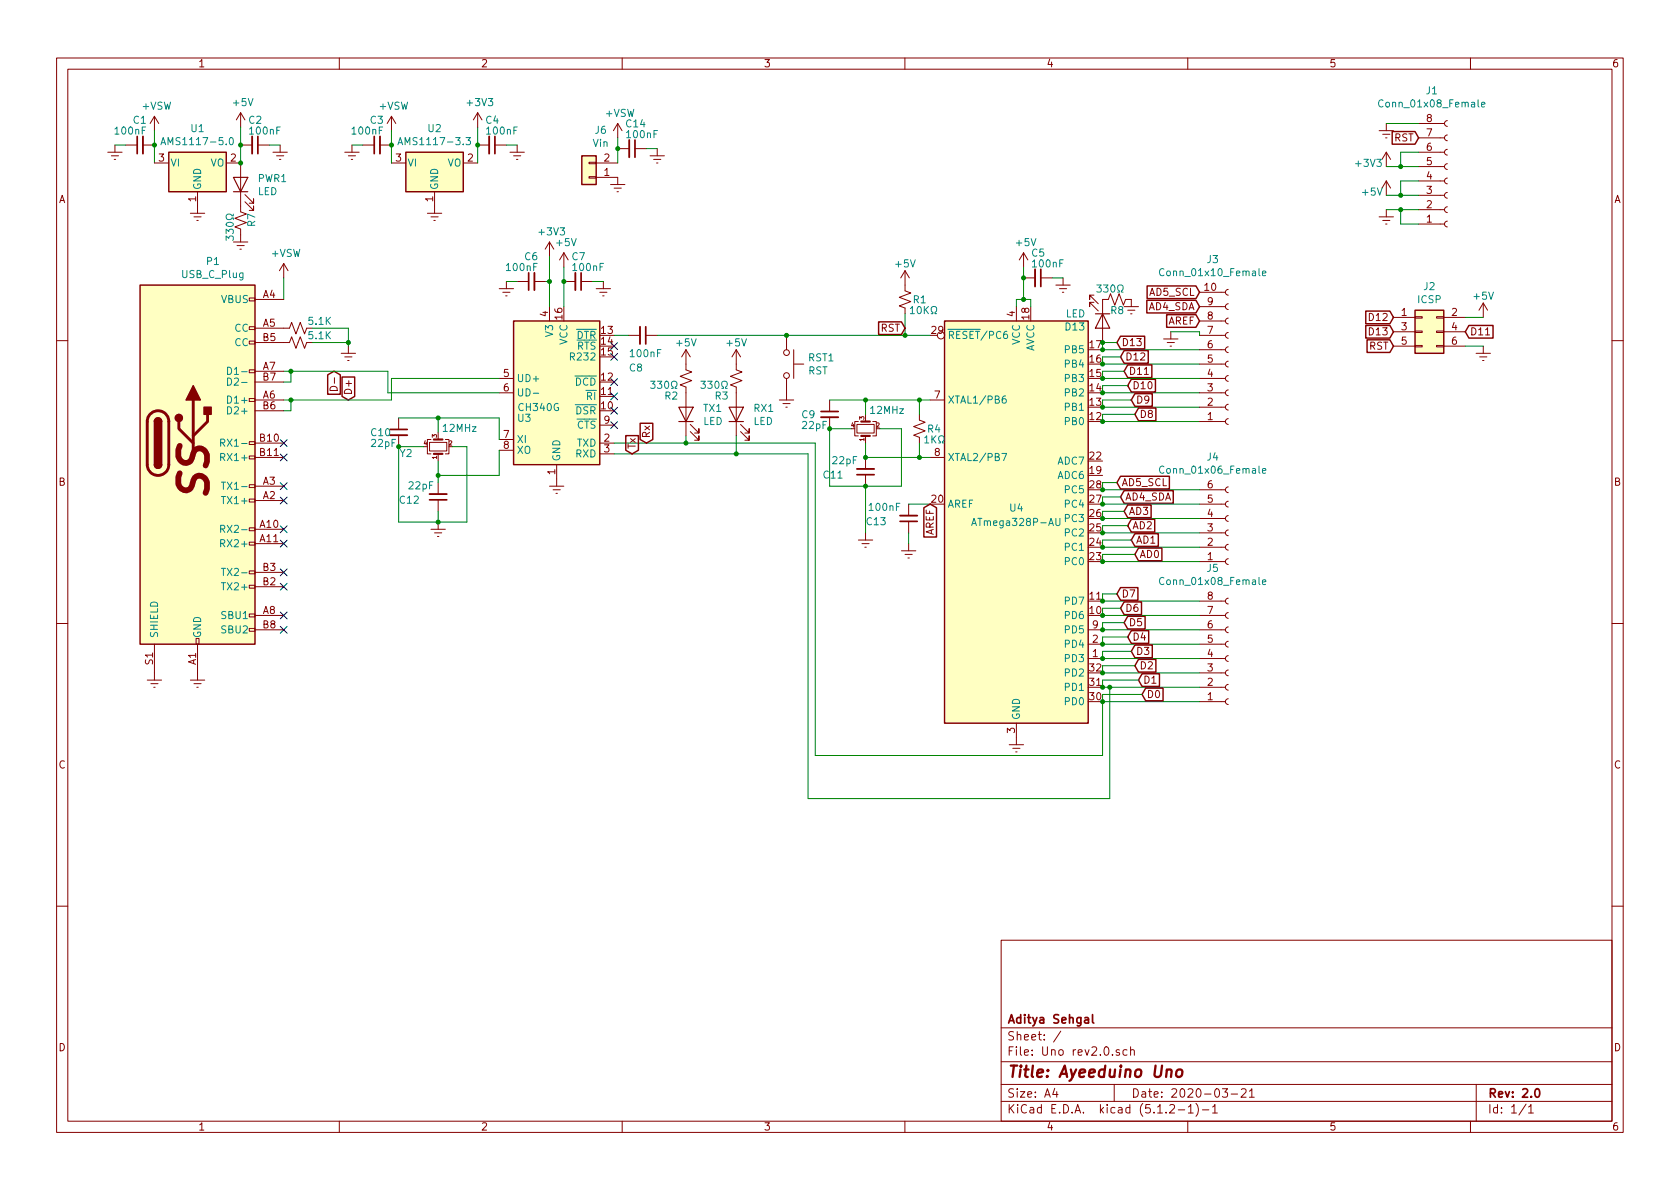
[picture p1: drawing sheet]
<svg xmlns="http://www.w3.org/2000/svg" width="297mm" height="210mm" viewBox="0 0 297 210" stroke-linecap="round" stroke-linejoin="round" font-family="sans-serif">
<g fill="none" stroke="#840000" stroke-width=".18">
<path d="M10 10.3h277v189.9h-277zM12 12.2h273v186.1h-273zM42.5 19.9l-.7 1.3M42.5 19.9v2.6M42.5 19.9l.8 1.3M60 10.3v1.9M84.5 19.9l-.8 1.3M84.5 19.9v2.6M84.5 19.9l.7 1.3M110 10.3v1.9M160 10.3v1.9M210 10.3v1.9"/>
<path d="M260 10.3v1.9M19 26.9h2.6M19.7 27.6h1.3M20.2 28.2h.2M20.3 25.6v1.3M22.2 25.6h2.1M25.3 25.6h2M27.3 20.6v2.5M27.3 20.6l-.8 1.2M27.3 20.6l.8 1.2M27.3 28.8h2.5M33.7 37.7h2.5"/>
<path d="M34.3 38.3h1.3M34.8 39h.3M34.9 33.9v3.8M40 28.8h2.5v8.7l1.1 .3-2.1 .8 2.1 .8-2.1 .7 1 .4v2.3M42.5 25.6h2.1M43.3 35.7l1.5 1.5v-.8v.8h-.7M43.3 34.4l1.5 1.5v-.7v.7h-.7M45.6 25.6h2M48.3 26.9h2.5M48.9 27.6h1.3M49.4 28.2h.3M49.5 25.6v1.3"/>
<path d="M61 26.9h2.5M61.6 27.6h1.3M62.1 28.2h.3M62.2 25.6v1.3M64.1 25.6h2.1M67.2 25.6h2M69.2 28.8h2.6M69.2 20.6l-.7 1.2M69.2 20.6v2.5M69.2 20.6l.8 1.2M75.6 37.7h2.5M76.2 38.3h1.3"/>
<path d="M76.7 39h.3M76.8 33.9v3.8M81.9 28.8h2.6M84.5 25.6h2M87.5 25.6h2M90.2 26.9h2.5M90.8 27.6h1.3M91.3 28.2h.3M91.4 25.6v1.3M104.1 28.7h1.3v.3h-1.3zM104.1 31.2h1.3v.3h-1.3zM105.4 28.8h3.8"/>
<path d="M105.4 31.4h3.8v1.2M107.9 32.6h2.6M108.6 33.3h1.3M109.1 33.9h.2M109.2 21.8v2.6M109.2 21.8l-.7 1.3M109.2 21.8l.8 1.3M109.2 26.3h2.1M112.3 26.3h2M114.9 27.6h2.6M115.6 28.2h1.2M116.1 28.8h.2"/>
<path d="M116.2 26.3v1.3M243.8 38.3h2.6M243.8 23.1h2.6M244.5 39h1.2M244.5 23.7h1.2M245 24.4h.2M245 39.6h.2M245.1 32l-.8 1.3M245.1 21.8v1.3M245.1 26.9v2.6M245.1 32v2.5M245.1 37.1v1.2"/>
<path d="M245.1 32l.8 1.3M245.1 26.9l-.8 1.3M245.1 26.9l.8 1.3M250.8 26.9h4.6M250.8 21.8h4.6M250.8 24.4h4.6M250.8 29.5h4.6M250.8 32h4.6M250.8 34.5h4.6M250.8 37.1h4.6M250.8 39.6h4.6M255.9 21.3l-.3 .1-.2 .4 .1 .3 .4 .2"/>
<path d="M255.9 23.9l-.3 .1-.2 .3 .1 .4 .4 .2M255.9 26.4l-.3 .1-.2 .3 .1 .4 .4 .2M255.9 29l-.3 .1-.2 .3 .1 .4 .4 .2M255.9 31.5l-.3 .1-.2 .3 .1 .4 .4 .2M255.9 34l-.3 .1-.2 .4 .1 .3 .4 .2M255.9 36.6l-.3 .1-.2 .3 .1 .4 .4 .2M255.9 39.1l-.3 .1-.2 .3 .1 .4 .4 .2M41.3 42.8h2.5M41.9 43.4h1.3M42.4 44.1h.3M44.1 57.8h1v.5h-1zM44.1 52.7h1v.5h-1z"/>
<path d="M45.1 58h6.1l.4-1 .7 2 .8-2 .7 2 .4-1M45.1 53h5.1M50.2 46.6l-.8 1.3M50.2 46.6v2.5M50.2 46.6l.7 1.3M88.3 51h2.5M88.9 51.7h1.3M89.4 52.3h.3M89.5 49.8v1.2M91.4 49.8h2.1M94.5 49.8h2M97.2 42.8v2.5"/>
<path d="M97.2 54.2v2.6M97.2 42.8l-.8 1.3M97.2 42.8l.7 1.3M99.7 44.7l-.8 1.3M99.7 44.7v2.5M99.7 44.7l.8 1.3M99.7 49.8h2M102.7 49.8h2.1M105.4 51h2.5M106 51.7h1.3M106.6 52.3h.2M106.7 49.8v1.2"/>
<path d="M111.1 59.3h2.1M114.2 59.3h2M139.1 59.3v2.5M160 47.9v3.5l1 .4-2 .8 2 .7-2 .8 1 .4v1M160 47.9l-.7 1.2M160 47.9l.8 1.2M179.7 54.2v2.6M181 44.7l-.8 1.3M181 44.7v2.5M181 44.7l.7 1.3M181 49.1h2M184 49.1h2.1"/>
<path d="M186.7 50.4h2.5M187.3 51h1.3M187.8 51.7h.3M188 49.1v1.3M193.4 52.2h-.7v.8v-.8l1.5 1.5M193.4 53.5h-.7v.7v-.7l1.5 1.5M198.8 54.2h2.5M199.4 54.9h1.3M199.9 55.5h.3M200 54.2v-1.2h-1l-.4 1-.7-2.1-.8 2.1-.8-2.1-.3 1.1h-1.1v7.6M205.7 59.9h2.6M207 58.7v1.2"/>
<path d="M212.1 51.7h4.6M212.1 59.3h4.6M212.1 54.2h4.6M212.1 56.8h4.6M217.2 51.2l-.3 .1-.2 .3 .1 .4 .4 .2M217.2 53.7l-.3 .1-.2 .3 .1 .4 .4 .2M217.2 56.3l-.3 .1-.2 .3 .1 .4 .4 .2M217.2 58.8l-.3 .1-.2 .3 .1 .4 .4 .2M246.4 56.1h3.8M246.4 58.7h3.8M250.2 58.5h1.3v.3h-1.3zM250.2 56h1.3v.3h-1.3z"/>
<path d="M254 58.5h1.3v.3h-1.3zM254 56h1.3v.3h-1.3zM255.3 56.1h3.8M255.3 58.7h3.8M262.3 53.6l-.8 1.3M262.3 53.6v2.5M262.3 53.6l.7 1.3M10 60.2h2M44.1 78.1h1v.5h-1zM44.1 70.5h1v.5h-1zM44.1 65.4h1v.5h-1zM44.1 60.3h1v.5h-1z"/>
<path d="M45.1 60.6h6.1l.4-1 .7 2 .8-2 .7 2 .4-1M45.1 70.7h5.1M45.1 78.4h5.1M45.1 65.7h5.1M45.1 72.6h5.1M45.1 67.6h5.1M58.4 68.5a.68 .68 0 0 1 .8-.1 .68 .68 0 0 1 .4 .7h-1.3zM59.1 66.8v1M60.3 62.5h2.6M61 63.1h1.2M61.5 63.7h.2M61.6 61.2v1.3"/>
<path d="M70.5 73.9v2M70.5 77v2M75.9 78.2h3.1v1.6h-3.1zM76.2 77.7h-.6v2.6h.6M77.5 76.4v1.3M78.7 77.7h.7v2.6h-.7M88.3 66.9h2.5M88.3 69.5h2.5M88.3 77.7h2.5M88.3 79.6h2.5M106 78.4h2.6M106 75.2h2.6"/>
<path d="M121.3 61.8v3.6l1 .4-2 .7 2 .8-2 .8 1 .3v8.7M121.3 61.8l-.8 1.3M121.3 61.8l.7 1.3M122 76.3l1.6 1.5v-.7v.7h-.8M122 75.1l1.6 1.5v-.8v.8h-.8M130.2 61.8v3.6l1 .4-2 .7 2 .8-2 .8 1 .3v8.7M130.2 61.8l-.8 1.3M130.2 61.8l.7 1.3M130.9 76.3l1.6 1.5v-.7v.7h-.8M130.9 75.1l1.6 1.5v-.8v.8h-.8M137.8 70.7h2.5M138.4 71.4h1.3"/>
<path d="M138.9 72h.3M139.1 66.9v3.8M140.3 64.4h1.8M140.3 61.8v5.1M146.7 70.7v2.1M146.7 73.8v2M151.5 75.1h3.1v1.5h-3.1zM151.8 74.5h-.7v2.6h.7M153 73.3v1.2M153 77.1v1.3M154.3 74.5h.6v2.6h-.6M162.6 73.3v1l1 .4-2.1 .7 2.1 .8-2.1 .8 1.1 .3v1.1"/>
<path d="M164.5 70.7h2.5M206.4 60.6h1.2M206.9 61.2h.2M212.1 66.9h4.6M212.1 69.5h4.6M212.1 64.4h4.6M212.1 72h4.6M212.1 61.8h4.6M212.1 74.5h4.6M217.2 61.3l-.3 .1-.2 .4 .1 .3 .4 .3M217.2 63.9l-.3 .1-.2 .3 .1 .4 .4 .2M217.2 66.4l-.3 .1-.2 .3 .1 .4 .4 .2"/>
<path d="M217.2 69l-.3 .1-.2 .3 .1 .4 .4 .2M217.2 71.5l-.3 .1-.2 .3 .1 .4 .4 .2M217.2 74l-.3 .1-.2 .4 .1 .3 .4 .3M246.4 61.2h3.8M250.2 61.1h1.3v.2h-1.3zM254 61.1h1.3v.2h-1.3zM255.3 61.2h3.8M261 62.5h2.5M261.6 63.1h1.3M262.1 63.7h.3M262.3 61.2v1.3M285 60.2h2"/>
<path d="M44.1 95.9h1v.5h-1zM44.1 93.3h1v.5h-1zM44.1 88.3h1v.5h-1zM44.1 85.7h1v.5h-1zM44.1 80.6h1v.5h-1zM45.1 80.9h5.1M45.1 96.1h5.1M45.1 93.6h5.1M45.1 88.5h5.1M45.1 86h5.1M76.2 93.6h2.5M76.8 94.2h1.3"/>
<path d="M77.3 94.9h.3M77.5 80.3v1.2M77.5 85.3v2.1M77.5 88.4v2M77.5 92.3v1.3M97.2 86h2.5M97.8 86.6h1.3M98.3 87.2h.3M98.4 82.2v3.8M106 80.3h2.6M151.8 95.5h2.5M152.4 96.1h1.3"/>
<path d="M152.9 96.8h.3M153 80.9v2M153 83.9v2.1M153 94.2v1.3M159.4 97.4h2.5M160 98h1.3M160.5 98.7h.3M160.7 89.1v2.1M160.7 92.2v2M160.7 96.1v1.3M164.5 80.9h2.5M212.1 96.8h4.6"/>
<path d="M212.1 94.2h4.6M212.1 86.6h4.6M212.1 89.1h4.6M212.1 91.7h4.6M212.1 99.3h4.6M217.2 86.1l-.3 .1-.2 .3 .1 .4 .4 .2M217.2 88.6l-.3 .1-.2 .4 .1 .4 .4 .2M217.2 91.2l-.3 .1-.2 .3 .1 .4 .4 .2M217.2 93.7l-.3 .1-.2 .4 .1 .3 .4 .2M217.2 96.3l-.3 .1-.2 .3 .1 .4 .4 .2M217.2 98.8l-.3 .1-.2 .3 .1 .4 .4 .2M10 110.3h2"/>
<path d="M27.3 113.9v6.4M34.7 112.9h.5v1h-.5zM34.9 113.9v6.4M44.1 111.1h1v.5h-1zM44.1 108.6h1v.5h-1zM44.1 103.5h1v.5h-1zM44.1 101h1v.5h-1zM45.1 111.4h5.1M45.1 108.8h5.1M45.1 103.8h5.1M45.1 101.2h5.1M192.4 116.5h2.5"/>
<path d="M192.4 113.9h2.5M192.4 111.4h2.5M212.1 116.5h4.6M212.1 113.9h4.6M212.1 111.4h4.6M212.1 108.8h4.6M212.1 106.3h4.6M212.1 119h4.6M217.2 105.8l-.3 .1-.2 .3 .1 .4 .4 .2M217.2 108.3l-.3 .1-.2 .4 .1 .3 .4 .2M217.2 110.9l-.3 .1-.2 .3 .1 .4 .4 .2M217.2 113.4l-.3 .1-.2 .3 .1 .4 .4 .2"/>
<path d="M217.2 115.9l-.3 .1-.2 .4 .1 .4 .4 .2M217.2 118.5l-.3 .1-.2 .3 .1 .4 .4 .2M285 110.3h2M26 120.3h2.6M26.7 120.9h1.2M27.2 121.5h.2M33.7 120.3h2.5M34.3 120.9h1.3M34.8 121.5h.3M178.4 131.7h2.6M179.1 132.3h1.2M179.6 133h.2"/>
<path d="M179.7 127.9v3.8M212.1 121.5h4.6M212.1 124.1h4.6M217.2 121l-.3 .1-.2 .4 .1 .3 .4 .2M217.2 123.6l-.3 .1-.2 .3 .1 .4 .4 .2M10 160.2h2M177 166.3h108v32h-108zM285 160.2h2M60 198.3v1.9M110 198.3v1.9M160 198.3v1.9M177 194.8h108"/>
<path d="M177 191.8h108M177 187.8h108M177 181.8h108M186.5 192.5l-.4 1h1M186.8 193v1M187.6 182.3l-1.3 2M197 191.8v3M197.9 185.7a.37 .37 0 0 0-.6 .1l.1 .2 .5 .2 .1 .1-.2 .3-.5-.1M199.3 185.7l-.5-.1-.2 .3 .1 .6h.6M199.9 185.7h.1a.37 .37 0 0 1 .6 .1v.8M199.9 185.1v1.5M206.8 195.5l.2-.2h.4l.2 .2 .1 .3-.1 .2-.8 .8h.9"/>
<path d="M208.3 196.3h1.2M210 198.3v1.9M210.1 195.8l.4-.5v1.5M210.1 196.8h.9M211.5 195.1a1.71 1.71 0 0 1 0 2.3M212.6 196.3h1.1M214.4 195.8l.4-.5v1.5M214.4 196.8h.8M216.1 192.5h.9l-.4 .6 .4 .1v.7l-.2 .1-.7-.1M217.7 193.5h1.1M219.5 192.7l.2-.2h.3l.3 .2v.3v.2l-.9 .8h.9M220.9 193l.4-.5v1.5"/>
<path d="M220.9 194h.9M260 198.3v1.9M261 191.8v6.5M269.8 195.2l-1.2 2M270.3 195.8l.4-.5v1.5M270.3 196.8h.8"/>
<circle cx="166.4" cy="59.3" r=".63"/>
<circle cx="139.1" cy="66.4" r=".51"/>
<circle cx="139.1" cy="62.4" r=".51"/>
</g>
<g fill="none" stroke="#840000" stroke-width=".3">
<path d="M24.3 24.1v3.1M45.6 24.1v3.1M66.2 24.1v3.1M87.5 24.1v3.1M112.3 24.8v3M93.5 48.3v3M102.7 48.3v3M114.2 57.8v3M184 47.6v3.1M69 75.9h3M145.2 72.8h3M75.9 88.4h3.1"/>
<path d="M151.5 83.9h3.1M159.1 92.2h3.1M193.2 179.4v1.3l.2 .2M191.8 180h.6l.1 .9M192.5 180.3l-.5 .1-.3 .2 .3 .3 .5-.1M271.5 192.7l.2-.2a.81 .81 0 0 1 .6 .6 .81 .81 0 0 1-.3 .8l-.1 .1a.79 .79 0 0 1-.4-1.3z"/>
</g>
<path d="M206.3 189.3a.52 .52 0 0 1 .9 .1l-.2 1M208.1 189.3a.54 .54 0 0 1 .6-.2 .54 .54 0 0 1 .4 .4l-.1 .6a.56 .56 0 0 1-.5 .4 .56 .56 0 0 1-.6-.4z" fill="none" stroke="#840000" stroke-width=".41"/>
<g fill="#ffffc2" stroke="#ffffc2" stroke-width=".18">
<path d="M167 56.8h25.4v71.1h-25.4z"/>
<path d="M90.8 56.8h15.2v25.4h-15.2z"/>
<path d="M24.8 50.4h20.3v63.5h-20.3z"/>
<path d="M71.8 26.9h10.1v7h-10.1z"/>
<path d="M250.2 54.9h5.1v7.6h-5.1z"/>
<path d="M102.9 27.6h2.5v5h-2.5z"/>
<path d="M29.8 26.9h10.2v7h-10.2z"/>
</g>
<g fill="none" stroke="#840000" stroke-width=".25">
<path d="M29.8 26.9h10.2v7h-10.2zM71.8 26.9h10.1v7h-10.1zM102.9 27.6h2.5v5h-2.5zM246.2 23.3h4l.6 1.1-.6 1.1h-4zM24.8 50.4h20.3v63.5h-20.3zM90.8 56.8h15.2v25.4h-15.2zM155.3 56.9h4.1l.6 1.1-.6 1.2h-4.1zM167 56.8h25.4v71.1h-25.4zM198.1 59.5h4.3v2.2h-4.3l-.6-1.1zM202.8 53.1h8.7l.6 1.1-.6 1.1h-8.7zM202.8 50.6h8.7l.6 1.1-.6 1.1h-8.7zM206.3 55.6h5.2l.6 1.2-.6 1.1h-5.2z"/>
<path d="M241.5 57.6h4.2l.7 1.1-.7 1.1h-4.2zM241.5 55h4.2l.7 1.1-.7 1.1h-4.2zM250.2 54.9h5.1v7.6h-5.1zM259.7 57.6h4.3v2.2h-4.3l-.6-1.1zM27.3 74.5a.63 .63 0 0 1 .6-.6 .63 .63 0 0 1 .7 .6M57.9 66.3l1.2-.6 1.1 .6v3.4h-2.3zM60.5 66.7h2.2v3.4l-1.1 .6-1.1-.6zM110.6 77h2.3v2.6l-1.1 .7-1.2-.7zM113.2 74.8h2.2v2.9l-1.1 .7-1.1-.7zM198.8 62h4.2v2.2h-4.2l-.7-1.1zM199.4 64.5h4.3v2.3h-4.3l-.6-1.1zM200 67.1h4.3v2.2h-4.3l-.6-1.1z"/>
<path d="M200.7 69.6h3v2.3h-3l-.7-1.2zM201.3 72.2h3.1v2.2h-3.1l-.6-1.1zM241.7 60.1h4l.7 1.1-.7 1.1h-4zM27.3 82.2a.63 .63 0 0 0 .6 .6 .63 .63 0 0 0 .7-.6M163.3 89.8l1.2-.7 1.1 .7v5.2h-2.3zM198.1 84.2h8.7v2.3h-8.7l-.6-1.2zM198.8 86.8h8.6v2.2h-8.6l-.7-1.1zM199.4 89.3h4.1v2.2h-4.1l-.6-1.1zM200 91.8h4.2v2.3h-4.2l-.6-1.1zM200.7 94.4h4.1v2.2h-4.1l-.7-1.1zM201.3 96.9h4.1v2.3h-4.1l-.6-1.2zM198.1 103.9h3.1v2.2h-3.1l-.6-1.1z"/>
<path d="M198.8 106.4h3v2.3h-3l-.7-1.1zM199.4 109h3.1v2.2h-3.1l-.6-1.1zM200 111.5h3.1v2.3h-3.1l-.6-1.2zM200.7 114.1h3v2.2h-3l-.7-1.1zM201.3 116.6h3.1v2.2h-3.1l-.6-1.1zM201.9 119.1h3.1v2.3h-3.1l-.6-1.1zM202.6 121.7h3v2.2h-3l-.7-1.1z"/>
</g>
<g fill="none" stroke="#008484" stroke-width=".18">
<path d="M244.5 17.8a.6 .6 0 0 0-.8 .4 .6 .6 0 0 0 .6 .7l.2-.1M262 18.5l.6-.1-.1-.3h-.4l-.1 .2v.6h.5M28.4 25.6l.5-1.3 .4 1.3M28.6 25.2h.6M40.7 24.5l.1-.2a.69 .69 0 0 1 .5 .7 .69 .69 0 0 1-.5 .6l-.2-.2-.1-.3zM41.2 37.9v.3h-.2a.54 .54 0 0 0-.7-.3 .54 .54 0 0 0-.2 .8 .59 .59 0 0 0 .9-.2h.2v.3M70.4 25.6l.4-1.3 .4 1.3M70.5 25.2h.6M82.4 24.3h.8l-.4 .5 .3 .1 .1 .5-.3 .2-.5-.1M40 42.5v-.8l.5 .5 .1-.4 .4-.1 .2 .3-.1 .5M161 54.6l.3-.4v1.3M161 55.5h.7"/>
<path d="M164.6 55.5h.3v-.3a.54 .54 0 0 1-.2-.7 .54 .54 0 0 1 .7-.2 .59 .59 0 0 1-.1 .9v.3h.3M178 58.6l-.3 .1a.87 .87 0 0 0 0 1.2l.4-.2v-.5l-.4-.1-.3 .2M193.9 50.4h.8l-.4 .5 .3 .1 .1 .4-.2 .3-.6-.2M197.6 51.7h.3v-.3a.54 .54 0 0 1-.3-.7 .54 .54 0 0 1 .8-.2 .59 .59 0 0 1-.1 .9v.3h.3M205.8 47.6a.6 .6 0 0 0-.8 .4 .6 .6 0 0 0 .6 .8l.2-.2M223.2 48.3l.6-.1-.1-.2-.3-.1-.2 .2 .1 .6h.4M39 78.3h.6l.2-.2-.1-.3-.2-.2h-.5v1.3M39.3 78.3l.5 .6M40.2 70a.64 .64 0 0 1 .7 .7 .64 .64 0 0 1-.7 .6zM40.2 64.9a.64 .64 0 0 1 .7 .7 .64 .64 0 0 1-.7 .6zM40.2 71.9a.64 .64 0 0 1 .7 .7 .64 .64 0 0 1-.7 .6zM40.2 66.8a.64 .64 0 0 1 .7 .7 .64 .64 0 0 1-.7 .6z"/>
<path d="M94.3 69.5h.9M115 67.4h.8l-.4 .5 .3 .1 .1 .4-.2 .3-.6-.2M118.7 68.7h.3v-.3a.54 .54 0 0 1-.3-.7 .54 .54 0 0 1 .8-.2 .59 .59 0 0 1-.1 .9v.3h.3M123.9 67.4h.8l-.4 .5 .3 .1 .1 .4-.2 .3-.6-.2M127.6 68.7h.3v-.3a.54 .54 0 0 1-.3-.7 .54 .54 0 0 1 .8-.2 .59 .59 0 0 1-.1 .9v.3h.3M163.5 77.4l.4-.3v1.2M163.5 78.3h.7M166 78.3h.3v-.2a.55 .55 0 0 1-.3-.8 .55 .55 0 0 1 .9-.1v.2a.53 .53 0 0 1-.3 .7v.2h.3M177.8 70l-.4 .1-.2 .5v.6l.2 .1 .4-.1 .1-.1-.1-.5-.4-.1-.2 .3M39 93.5h.6l.2-.2-.1-.3-.2-.1h-.5v1.3M39 96.1l.6-.1 .2-.1-.1-.4-.2-.1h-.5v1.3M39 80.8h.6l.2-.2-.1-.3-.2-.1h-.5v1.3"/>
<path d="M39.1 87.8h.8M39.1 85.3h.8M39.3 93.5l.5 .7M39.5 85.3v1.2M171.8 92.9l.4-1.2 .4 1.2M171.9 92.6h.6M177.1 80.2h.9l-.6 1.3M186.7 91.7v1l.2 .2h.3l.2-.2v-1M205.8 82.5a.6 .6 0 0 0-.8 .5 .6 .6 0 0 0 .6 .7l.2-.1M223.2 83.3l.6-.1-.1-.3-.3-.1-.2 .2 .1 .6h.4M39.1 103h.8M39.1 100.5h.8"/>
<path d="M39.5 100.5v1.3M205.8 102.2a.6 .6 0 0 0-.8 .5 .6 .6 0 0 0 .6 .7l.2-.2M223.2 102.9l.6-.1-.1-.2-.3-.1-.2 .2 .1 .6h.4"/>
</g>
<g fill="none" stroke="#008400" stroke-width=".18">
<path d="M20.3 25.6h1.9M27.3 23.1v5.7M42.5 22.5v6.3M47.6 25.6h1.9M62.2 25.6h1.9M69.2 23.1v5.7M84.5 22.5v6.3M89.5 25.6h1.9M109.2 24.4v4.4M114.3 26.3h1.9M245.1 37.1h5.7M245.1 34.5h5.7"/>
<path d="M245.1 29.5h5.7M245.1 21.8h5.7M247.6 37.1v2.5h3.2M250.8 26.9h-3.2v2.6M250.8 32h-3.2v2.5M50.2 49.1v3.9M55.2 58h6.4v3.2M89.5 49.8h1.9M96.5 49.8h.7M97.2 45.3v8.9M99.7 47.2v7M104.8 49.8h1.9"/>
<path d="M108.6 59.3h2.5M116.2 59.3h48.3M160 55.5v3.8M179.7 54.2v-1.2h2.5v1.2M181 47.2v5.8M186.1 49.1h1.9M207 58.7h5.1v.6M259.1 56.1h3.2M50.2 65.7h18.4v3.8h19.7M51.4 65.7v1.9h-1.2M51.4 70.7v1.9h-1.2M55.2 60.6h6.4"/>
<path d="M70.5 73.9h17.8v3.8M74.9 79h-4.4v13.3h12v-13.3h-2.5M77.5 73.9v2.5M88.3 66.9h-19.1v3.8h-19M88.3 79.6v4.5h-10.8M108.6 78.4h35.5v55.2h50.8v-9.5h17.2M121.3 77.1v1.3M130.2 77.1v3.2M146.7 70.7h17.8M150.5 75.8h-3.8v10.2h12.7v-10.2h-3.8M153 78.4v2.5h11.5M153 70.7v2.6"/>
<path d="M162.6 70.7v2.6M162.6 78.4v2.5M194.9 70.7h5.1M194.9 65.7h3.9M194.9 69.5h17.2M194.9 66.9h17.2M194.9 74.5h17.2M194.9 72h17.2M194.9 64.4h17.2M194.9 61.8h17.2M194.9 60.6h2.6M194.9 63.1h3.2"/>
<path d="M194.9 68.2h4.5M194.9 73.3h5.8M259.1 61.2h3.2M77.5 81.5v3.8M77.5 90.4v1.9M108.6 80.3h34.3v60.9h53.3v-19.7M153 86v8.2M160.7 94.2v1.9M160.7 89.1h3.8M194.9 89.1h17.2M194.9 99.3h17.2M194.9 96.8h17.2"/>
<path d="M194.9 94.2h17.2M194.9 91.7h17.2M194.9 86.6h17.2M194.9 85.3h2.6M194.9 87.9h3.2M194.9 90.4h3.9M194.9 93h4.5M194.9 95.5h5.1M194.9 98h5.8M194.9 119h17.2M194.9 108.8h17.2M194.9 106.3h17.2"/>
<path d="M194.9 105h2.6M194.9 107.6h3.2M194.9 117.7h5.8M198.8 110.1h-3.9v1.3h17.2M199.4 112.6h-4.5v1.3h17.2M200 115.2h-5.1v1.3h17.2M194.9 121.5h17.2M194.9 120.3h6.4M194.9 122.8h7"/>
</g>
<g fill="#008400" stroke="#008400" stroke-width=".25">
<circle cx="162.6" cy="80.9" r=".32"/>
<circle cx="162.6" cy="70.7" r=".32"/>
<circle cx="153" cy="70.7" r=".32"/>
<circle cx="153" cy="80.9" r=".32"/>
<circle cx="153" cy="86" r=".32"/>
<circle cx="146.7" cy="75.8" r=".32"/>
<circle cx="181" cy="49.1" r=".32"/>
<circle cx="181" cy="53" r=".32"/>
<circle cx="160" cy="59.3" r=".32"/>
<circle cx="77.5" cy="73.9" r=".32"/>
<circle cx="77.5" cy="84.1" r=".32"/>
<circle cx="77.5" cy="92.3" r=".32"/>
<circle cx="70.5" cy="79" r=".32"/>
<circle cx="99.7" cy="49.8" r=".32"/>
<circle cx="121.3" cy="78.4" r=".32"/>
<circle cx="139.1" cy="59.3" r=".32"/>
<circle cx="130.2" cy="80.3" r=".32"/>
<circle cx="42.5" cy="25.6" r=".32"/>
<circle cx="27.3" cy="25.6" r=".32"/>
<circle cx="84.5" cy="25.6" r=".32"/>
<circle cx="69.2" cy="25.6" r=".32"/>
<circle cx="194.9" cy="124.1" r=".32"/>
<circle cx="196.2" cy="121.5" r=".32"/>
<circle cx="194.9" cy="89.1" r=".32"/>
<circle cx="194.9" cy="86.6" r=".32"/>
<circle cx="194.9" cy="61.8" r=".32"/>
<circle cx="194.9" cy="64.4" r=".32"/>
<circle cx="194.9" cy="66.9" r=".32"/>
<circle cx="194.9" cy="69.5" r=".32"/>
<circle cx="194.9" cy="72" r=".32"/>
<circle cx="194.9" cy="74.5" r=".32"/>
<circle cx="194.9" cy="106.3" r=".32"/>
<circle cx="194.9" cy="108.8" r=".32"/>
<circle cx="194.9" cy="111.4" r=".32"/>
<circle cx="194.9" cy="113.9" r=".32"/>
<circle cx="194.9" cy="116.5" r=".32"/>
<circle cx="194.9" cy="119" r=".32"/>
<circle cx="194.9" cy="121.5" r=".32"/>
<circle cx="247.7" cy="34.5" r=".32"/>
<circle cx="247.7" cy="29.5" r=".32"/>
<circle cx="247.7" cy="37.1" r=".32"/>
<circle cx="194.9" cy="91.7" r=".32"/>
<circle cx="194.9" cy="94.2" r=".32"/>
<circle cx="194.9" cy="96.8" r=".32"/>
<circle cx="194.9" cy="99.3" r=".32"/>
<circle cx="194.9" cy="60.6" r=".32"/>
<circle cx="97.2" cy="49.8" r=".32"/>
<circle cx="109.2" cy="26.3" r=".32"/>
<circle cx="61.6" cy="60.6" r=".32"/>
<circle cx="51.4" cy="65.7" r=".32"/>
<circle cx="51.4" cy="70.7" r=".32"/>
<circle cx="42.5" cy="28.8" r=".32"/>
</g>
<g fill="none" stroke="#840000" stroke-width=".33">
<path d="M25.3 24.1v3.1M44.6 24.1v3.1M67.2 24.1v3.1M86.5 24.1v3.1M111.3 24.8v3M94.5 48.3v3M101.7 48.3v3M113.2 57.8v3M183 47.6v3.1M69 77h3M145.2 73.8h3M75.9 87.4h3.1"/>
<path d="M151.5 82.9h3.1M159.1 91.2h3.1"/>
</g>
<path d="M76.7 77.7h1.5M152.3 77.1h1.5M152.3 74.5h1.5M76.7 80.3h1.5" fill="none" stroke="#840000" stroke-width=".38"/>
<path d="M41.3 31.4h2.5l-1.3 2.5zM41.3 33.9h2.5M193.7 55.5h2.5M194.9 55.5l1.3 2.5h-2.5zM120 72h2.6l-1.3 2.5zM120 74.5h2.6M128.9 72h2.5l-1.2 2.5zM128.9 74.5h2.5" fill="none" stroke="#840000" stroke-width=".2"/>
<g fill="#840000" stroke="#840000" stroke-width=".25">
<path d="M27.3 82.2h1.3a.63 .63 0 0 1-.7 .6 .63 .63 0 0 1-.6-.6z"/>
<path d="M27.5 74.1a.63 .63 0 0 1 .7-.2 .63 .63 0 0 1 .4 .6h-1.3z"/>
<path d="M27.3 74.5h1.3v7.7h-1.3z"/>
<path d="M36.1 72h1.2v1.3h-1.2z"/>
<path d="M34.2 68.2l1.2 2.5h-2.5z"/>
<circle cx="31.6" cy="73.9" r=".63"/>
</g>
<path d="M26.6 73.2a1.89 1.89 0 0 1 2.1-.4 1.89 1.89 0 0 1 1.1 1.7v7.7a1.9 1.9 0 0 1-1.9 1.9 1.9 1.9 0 0 1-1.9-1.9v-7.8l.1-.5zM31.6 74.5v1.3l2.6 2.6M34.2 70.7v8.9M36.7 73.3v1.2l-2.5 2.6" fill="none" stroke="#840000" stroke-width=".51"/>
<g fill="none" stroke="#000084" stroke-width=".18">
<path d="M49.6 77.7l1.2 1.3M50.8 77.7l-1.2 1.3M108 60.6l1.2 1.2M108 62.5l1.2 1.2M108 66.9l1.2 1.3M108 69.5l1.2 1.2M108 72l1.2 1.2M108 74.6l1.2 1.2M109.2 60.6l-1.2 1.2M109.2 62.5l-1.2 1.2M109.2 66.9l-1.2 1.3M109.2 69.5l-1.2 1.2"/>
<path d="M109.2 72l-1.2 1.2M109.2 74.6l-1.2 1.2M49.6 95.5l1.2 1.2M49.6 93l1.2 1.2M49.6 87.9l1.2 1.2M49.6 85.4l1.2 1.2M49.6 80.3l1.2 1.2M50.8 95.5l-1.2 1.2M50.8 93l-1.2 1.2M50.8 87.9l-1.2 1.2M50.8 85.4l-1.2 1.2M50.8 80.3l-1.2 1.2"/>
<path d="M49.6 110.8l1.2 1.2M49.6 108.2l1.2 1.2M49.6 103.1l1.2 1.3M49.6 100.6l1.2 1.2M50.8 110.8l-1.2 1.2M50.8 108.2l-1.2 1.2M50.8 103.1l-1.2 1.3M50.8 100.6l-1.2 1.2"/>
</g>
<text font-size="7.1" fill="#840000" x="36.9" y="87.5" transform="rotate(-90 36.9 87.5)">SS</text>
<text font-size="2.8" fill="#840000" x="178" y="190.5">Title: Ayeeduino Uno</text>
<g font-size="2.1" fill="#840000">
<text x="178" y="184">Sheet: /</text>
<text x="178" y="181">Aditya Sehgal</text>
<text x="178" y="186.7">File: Uno rev2.0.sch</text>
<text x="178" y="196.9">KiCad E.D.A. kicad (5.1.2-1)-1</text>
<text x="178" y="194.1">Size: A4</text>
<text x="200" y="194.1">Date: 2020-03-21</text>
<text x="263" y="194.1">Rev: 2.0</text>
<text x="263" y="196.9">Id: 1/1</text>
</g>
<g font-size="1.8" fill="#840000">
<text x="35" y="11.9">1</text>
<text x="85" y="11.9">2</text>
<text x="135" y="11.9">3</text>
<text x="185" y="11.9">4</text>
<text x="235" y="11.9">5</text>
<text x="285" y="11.9">6</text>
<text x="252.2" y="21.6">8</text>
<text x="28.1" y="28.6">3</text>
<text x="40.8" y="28.6">2</text>
<text x="70" y="28.6">3</text>
<text x="82.7" y="28.6">2</text>
<text x="106.8" y="28.6">2</text>
<text x="246.5" y="25">RST</text>
<text x="252.2" y="29.2">5</text>
<text x="252.2" y="26.7">6</text>
<text x="252.2" y="24.1">7</text>
<text x="10.4" y="35.9">A</text>
<text x="34.7" y="35.7" transform="rotate(-90 34.7 35.7)">1</text>
<text x="76.6" y="35.7" transform="rotate(-90 76.6 35.7)">1</text>
<text x="106.8" y="31.1">1</text>
<text x="252.2" y="34.3">3</text>
<text x="252.2" y="31.7">4</text>
<text x="285.4" y="35.9">A</text>
<text x="252.2" y="39.4">1</text>
<text x="252.2" y="36.8">2</text>
<text x="46.5" y="52.7">A4</text>
<text x="203.3" y="52.3">AD5_SCL</text>
<text x="213" y="51.4">10</text>
<text x="213.5" y="54">9</text>
<text x="46.5" y="57.8">A5</text>
<text x="96.9" y="56" transform="rotate(-90 96.9 56)">4</text>
<text x="99.4" y="56.5" transform="rotate(-90 99.4 56.5)">16</text>
<text x="106.3" y="59">13</text>
<text x="155.7" y="58.7">RST</text>
<text x="164.8" y="59">29</text>
<text x="179.5" y="56" transform="rotate(-90 179.5 56)">4</text>
<text x="182" y="56.5" transform="rotate(-90 182 56.5)">18</text>
<text x="203" y="54.9">AD4_SDA</text>
<text x="206.5" y="57.4">AREF</text>
<text x="213.5" y="59">7</text>
<text x="213.5" y="56.5">8</text>
<text x="242.3" y="59.3">D13</text>
<text x="242.3" y="56.8">D12</text>
<text x="247.8" y="55.9">1</text>
<text x="247.8" y="58.4">3</text>
<text x="256.7" y="55.9">2</text>
<text x="256.7" y="58.4">4</text>
<text x="259.9" y="59.3">D11</text>
<text x="46.5" y="65.4">A7</text>
<text x="46.5" y="60.3">B5</text>
<text x="106.3" y="61">14</text>
<text x="106.3" y="62.9">15</text>
<text x="198.3" y="61.2">D13</text>
<text x="198.9" y="63.7">D12</text>
<text x="213.5" y="64.1">5</text>
<text x="213.5" y="61.6">6</text>
<text x="242.1" y="61.8">RST</text>
<text x="247.8" y="61">5</text>
<text x="256.7" y="61">6</text>
<text x="46.5" y="70.5">A6</text>
<text x="46.5" y="67.3">B7</text>
<text x="62.2" y="69.9" transform="rotate(-90 62.2 69.9)">D+</text>
<text x="89.1" y="66.7">5</text>
<text x="89.1" y="69.2">6</text>
<text x="106.3" y="69.8">11</text>
<text x="106.3" y="67.3">12</text>
<text x="165.3" y="70.5">7</text>
<text x="199.5" y="66.3">D11</text>
<text x="200.2" y="68.8">D10</text>
<text x="200.8" y="71.4">D9</text>
<text x="213.5" y="71.7">2</text>
<text x="213.5" y="69.2">3</text>
<text x="213.5" y="66.7">4</text>
<text x="46.5" y="72.4">B6</text>
<text x="89.1" y="77.5">7</text>
<text x="106.3" y="72.4">10</text>
<text x="106.8" y="74.9">9</text>
<text x="114.9" y="77.6" transform="rotate(-90 114.9 77.6)">Rx</text>
<text x="201.4" y="73.9">D8</text>
<text x="213.5" y="74.3">1</text>
<text x="46" y="78.1">B10</text>
<text x="46" y="80.6">B11</text>
<text x="89.1" y="79.4">8</text>
<text x="98.2" y="83.9" transform="rotate(-90 98.2 83.9)">1</text>
<text x="106.8" y="78.1">2</text>
<text x="106.8" y="80">3</text>
<text x="112.4" y="79.5" transform="rotate(-90 112.4 79.5)">Tx</text>
<text x="165.3" y="80.6">8</text>
<text x="192.7" y="83.8">19</text>
<text x="192.7" y="81.3">22</text>
<text x="10.4" y="85.9">B</text>
<text x="46.5" y="88.3">A2</text>
<text x="46.5" y="85.7">A3</text>
<text x="164.8" y="88.9">20</text>
<text x="198.3" y="86">AD5_SCL</text>
<text x="198.9" y="88.5">AD4_SDA</text>
<text x="213.5" y="88.9">5</text>
<text x="213.5" y="86.4">6</text>
<text x="285.4" y="85.9">B</text>
<text x="46" y="93.3">A10</text>
<text x="46" y="95.9">A11</text>
<text x="165.1" y="94.8" transform="rotate(-90 165.1 94.8)">AREF</text>
<text x="199.5" y="91.1">AD3</text>
<text x="200.2" y="93.6">AD2</text>
<text x="213.5" y="94">3</text>
<text x="213.5" y="91.4">4</text>
<text x="46.5" y="101">B3</text>
<text x="200.8" y="96.1">AD1</text>
<text x="201.4" y="98.7">AD0</text>
<text x="213.5" y="99.1">1</text>
<text x="213.5" y="96.5">2</text>
<text x="46.5" y="103.5">B2</text>
<text x="198.3" y="105.7">D7</text>
<text x="213.5" y="106">8</text>
<text x="46.5" y="108.6">A8</text>
<text x="46.5" y="111.1">B8</text>
<text x="193.2" y="113.7">2</text>
<text x="193.2" y="111.1">9</text>
<text x="198.9" y="108.2">D6</text>
<text x="199.5" y="110.7">D5</text>
<text x="200.2" y="113.3">D4</text>
<text x="213.5" y="113.7">5</text>
<text x="213.5" y="111.1">6</text>
<text x="213.5" y="108.6">7</text>
<text x="27.1" y="117.5" transform="rotate(-90 27.1 117.5)">S1</text>
<text x="34.7" y="117.6" transform="rotate(-90 34.7 117.6)">A1</text>
<text x="193.2" y="116.2">1</text>
<text x="200.8" y="115.8">D3</text>
<text x="201.4" y="118.4">D2</text>
<text x="213.5" y="118.7">3</text>
<text x="213.5" y="116.2">4</text>
<text x="202.1" y="120.9">D1</text>
<text x="202.7" y="123.4">D0</text>
<text x="213.5" y="123.8">1</text>
<text x="213.5" y="121.3">2</text>
<text x="179.5" y="129.6" transform="rotate(-90 179.5 129.6)">3</text>
<text x="10.4" y="135.9">C</text>
<text x="285.4" y="135.9">C</text>
<text x="10.4" y="185.9">D</text>
<text x="285.4" y="185.9">D</text>
<text x="35" y="199.9">1</text>
<text x="85" y="199.9">2</text>
<text x="135" y="199.9">3</text>
<text x="185" y="199.9">4</text>
<text x="235" y="199.9">5</text>
<text x="285" y="199.9">6</text>
</g>
<g font-size="1.8" fill="#008484">
<text x="252.2" y="16.7">J1</text>
<text x="20.5" y="23.8">100nF</text>
<text x="23.6" y="21.9">C1</text>
<text x="25.2" y="19.4">+VSW</text>
<text x="33.8" y="23.4">U1</text>
<text x="41.3" y="18.8">+5V</text>
<text x="44" y="21.9">C2</text>
<text x="44.3" y="23.8">100nF</text>
<text x="62.4" y="23.8">100nF</text>
<text x="65.5" y="21.9">C3</text>
<text x="67.1" y="19.4">+VSW</text>
<text x="75.7" y="23.4">U2</text>
<text x="82.8" y="18.8">+3V3</text>
<text x="85.9" y="21.9">C4</text>
<text x="86.2" y="23.8">100nF</text>
<text x="105.3" y="23.7">J6</text>
<text x="107.1" y="20.7">+VSW</text>
<text x="110.8" y="22.5">C14</text>
<text x="244.4" y="19">Conn_01x08_Female</text>
<text x="29.5" y="25.7">AMS1117-5.0</text>
<text x="30.1" y="29.5">VI</text>
<text x="37.2" y="29.5">VO</text>
<text x="71.4" y="25.7">AMS1117-3.3</text>
<text x="72" y="29.5">VI</text>
<text x="79.1" y="29.5">VO</text>
<text x="104.9" y="26">Vin</text>
<text x="110.9" y="24.4">100nF</text>
<text x="239.9" y="29.5">+3V3</text>
<text x="35.6" y="33.6" transform="rotate(-90 35.6 33.6)">GND</text>
<text x="45.6" y="34.5">LED</text>
<text x="45.6" y="32.2">PWR1</text>
<text x="77.5" y="33.6" transform="rotate(-90 77.5 33.6)">GND</text>
<text x="241" y="34.6">+5V</text>
<text x="41.3" y="41.7" transform="rotate(-90 41.3 41.7)">330</text>
<text x="45.1" y="40.1" transform="rotate(-90 45.1 40.1)">R7</text>
<text x="95.5" y="41.6">+3V3</text>
<text x="36.6" y="46.9">P1</text>
<text x="48" y="45.4">+VSW</text>
<text x="89.7" y="47.9">100nF</text>
<text x="92.8" y="46">C6</text>
<text x="98.5" y="43.5">+5V</text>
<text x="101.2" y="46">C7</text>
<text x="101.4" y="47.9">100nF</text>
<text x="158.4" y="47.3">+5V</text>
<text x="179.8" y="43.5">+5V</text>
<text x="182.4" y="45.4">C5</text>
<text x="182.7" y="47.3">100nF</text>
<text x="213.5" y="46.5">J3</text>
<text x="32.2" y="49.2">USB_C_Plug</text>
<text x="39.2" y="53.6">VBUS</text>
<text x="161.5" y="53.6">R1</text>
<text x="194.8" y="51.7">330</text>
<text x="205.7" y="48.8">Conn_01x10_Female</text>
<text x="250.7" y="53.6">ICSP</text>
<text x="251.8" y="51.3">J2</text>
<text x="260.7" y="53">+5V</text>
<text x="41.5" y="58.7">CC</text>
<text x="54.7" y="57.4">5.1K</text>
<text x="54.7" y="60">5.1K</text>
<text x="97.8" y="59.4" transform="rotate(-90 97.8 59.4)">V3</text>
<text x="101.9" y="59.9">DTR</text>
<text x="161.7" y="55.5">10K</text>
<text x="167.5" y="59.9">RESET/PC6</text>
<text x="188.4" y="58.4">D13</text>
<text x="188.4" y="56.1">LED</text>
<text x="196.4" y="55.5">R8</text>
<text x="41.5" y="61.2">CC</text>
<text x="100.3" y="61" transform="rotate(-90 100.3 61)">VCC</text>
<text x="101.3" y="63.7">R232</text>
<text x="102" y="61.8">RTS</text>
<text x="111.3" y="65.7">C8</text>
<text x="111.6" y="63.2">100nF</text>
<text x="119.7" y="61.3">+5V</text>
<text x="128.6" y="61.3">+5V</text>
<text x="143" y="63.9">RST1</text>
<text x="180.3" y="61" transform="rotate(-90 180.3 61)">VCC</text>
<text x="182.9" y="62.3" transform="rotate(-90 182.9 62.3)">AVCC</text>
<text x="188.5" y="65">PB4</text>
<text x="188.5" y="62.5">PB5</text>
<text x="40.8" y="71.4">D1+</text>
<text x="41.2" y="66.3">D1-</text>
<text x="41.2" y="68.2">D2-</text>
<text x="91.3" y="67.6">UD+</text>
<text x="91.3" y="70.1">UD-</text>
<text x="101.7" y="68.2">DCD</text>
<text x="103.8" y="70.7">RI</text>
<text x="115.9" y="68.8">330</text>
<text x="117.6" y="70.7">R2</text>
<text x="124.8" y="68.8">330</text>
<text x="126.5" y="70.7">R3</text>
<text x="142.9" y="66.2">RST</text>
<text x="167.5" y="71.4">XTAL1/PB6</text>
<text x="188.5" y="70.1">PB2</text>
<text x="188.5" y="67.6">PB3</text>
<text x="40.8" y="73.3">D2+</text>
<text x="65.7" y="77.1">C10</text>
<text x="78.5" y="76.4">12MHz</text>
<text x="91.6" y="74.6">U3</text>
<text x="91.8" y="72.7">CH340G</text>
<text x="101.8" y="73.3">DSR</text>
<text x="102" y="75.8">CTS</text>
<text x="124.3" y="75.2">LED</text>
<text x="124.4" y="72.8">TX1</text>
<text x="133.2" y="75.2">LED</text>
<text x="133.3" y="72.8">RX1</text>
<text x="141.8" y="74">C9</text>
<text x="141.9" y="75.9">22pF</text>
<text x="154" y="73.2">12MHz</text>
<text x="164" y="76.5">R4</text>
<text x="188.5" y="75.2">PB0</text>
<text x="188.5" y="72.6">PB1</text>
<text x="39.6" y="81.5">RX1+</text>
<text x="40" y="79">RX1-</text>
<text x="65.7" y="79">22pF</text>
<text x="70.7" y="80.8">Y2</text>
<text x="91.3" y="78.4">XI</text>
<text x="91.3" y="80.3">XO</text>
<text x="99.1" y="81.7" transform="rotate(-90 99.1 81.7)">GND</text>
<text x="101.8" y="80.9">RXD</text>
<text x="102" y="79">TXD</text>
<text x="147.3" y="82.1">22pF</text>
<text x="164.1" y="78.4">1K</text>
<text x="167.5" y="81.5">XTAL2/PB7</text>
<text x="187.1" y="82.2">ADC7</text>
<text x="205.7" y="83.8">Conn_01x06_Female</text>
<text x="213.5" y="81.5">J4</text>
<text x="39.8" y="89.1">TX1+</text>
<text x="40.2" y="86.6">TX1-</text>
<text x="70.7" y="89.1">C12</text>
<text x="72.4" y="86.5">22pF</text>
<text x="145.7" y="84.6">C11</text>
<text x="167.5" y="89.8">AREF</text>
<text x="187.1" y="84.7">ADC6</text>
<text x="188.5" y="89.8">PC4</text>
<text x="188.5" y="87.2">PC5</text>
<text x="40" y="94.2">RX2-</text>
<text x="153.3" y="92.9">C13</text>
<text x="153.8" y="90.3">100nF</text>
<text x="172.6" y="93">ATmega328P-AU</text>
<text x="178.6" y="90.5">U4</text>
<text x="188.5" y="94.9">PC2</text>
<text x="188.5" y="92.3">PC3</text>
<text x="39.6" y="96.8">RX2+</text>
<text x="40.2" y="101.8">TX2-</text>
<text x="188.5" y="99.9">PC0</text>
<text x="188.5" y="97.4">PC1</text>
<text x="213.5" y="101.1">J5</text>
<text x="39.8" y="104.4">TX2+</text>
<text x="188.5" y="106.9">PD7</text>
<text x="205.7" y="103.4">Conn_01x08_Female</text>
<text x="27.9" y="112.9" transform="rotate(-90 27.9 112.9)">SHIELD</text>
<text x="35.6" y="112.9" transform="rotate(-90 35.6 112.9)">GND</text>
<text x="39.3" y="109.5">SBU1</text>
<text x="39.3" y="112">SBU2</text>
<text x="188.5" y="109.5">PD6</text>
<text x="188.5" y="112">PD5</text>
<text x="188.5" y="117.1">PD3</text>
<text x="188.5" y="114.5">PD4</text>
<text x="188.5" y="119.6">PD2</text>
<text x="188.5" y="124.7">PD0</text>
<text x="188.5" y="122.2">PD1</text>
<text x="180.3" y="127.4" transform="rotate(-90 180.3 127.4)">GND</text>
</g>
<g font-size="1.8" fill="#008400">
<text x="192.7" y="64.1">16</text>
<text x="192.7" y="61.6">17</text>
<text x="192.7" y="71.7">13</text>
<text x="192.7" y="69.2">14</text>
<text x="192.7" y="66.7">15</text>
<text x="192.7" y="74.3">12</text>
<text x="192.7" y="88.9">27</text>
<text x="192.7" y="86.4">28</text>
<text x="192.7" y="94">25</text>
<text x="192.7" y="91.4">26</text>
<text x="192.7" y="99.1">23</text>
<text x="192.7" y="96.5">24</text>
<text x="192.7" y="106">11</text>
<text x="192.7" y="108.6">10</text>
<text x="192.7" y="118.7">32</text>
<text x="192.7" y="123.8">30</text>
<text x="192.7" y="121.3">31</text>
</g>
<g font-size="1.1" fill="#840000">
<text x="77.2" y="77.4" transform="rotate(-90 77.2 77.4)">3</text>
<text x="150.5" y="75.6">4</text>
<text x="152.8" y="78" transform="rotate(-90 152.8 78)">1</text>
<text x="152.8" y="74.2" transform="rotate(-90 152.8 74.2)">3</text>
<text x="155" y="75.6">2</text>
<text x="75" y="78.8">4</text>
<text x="77.2" y="81.2" transform="rotate(-90 77.2 81.2)">1</text>
<text x="79.4" y="78.8">2</text>
</g>
</svg>
